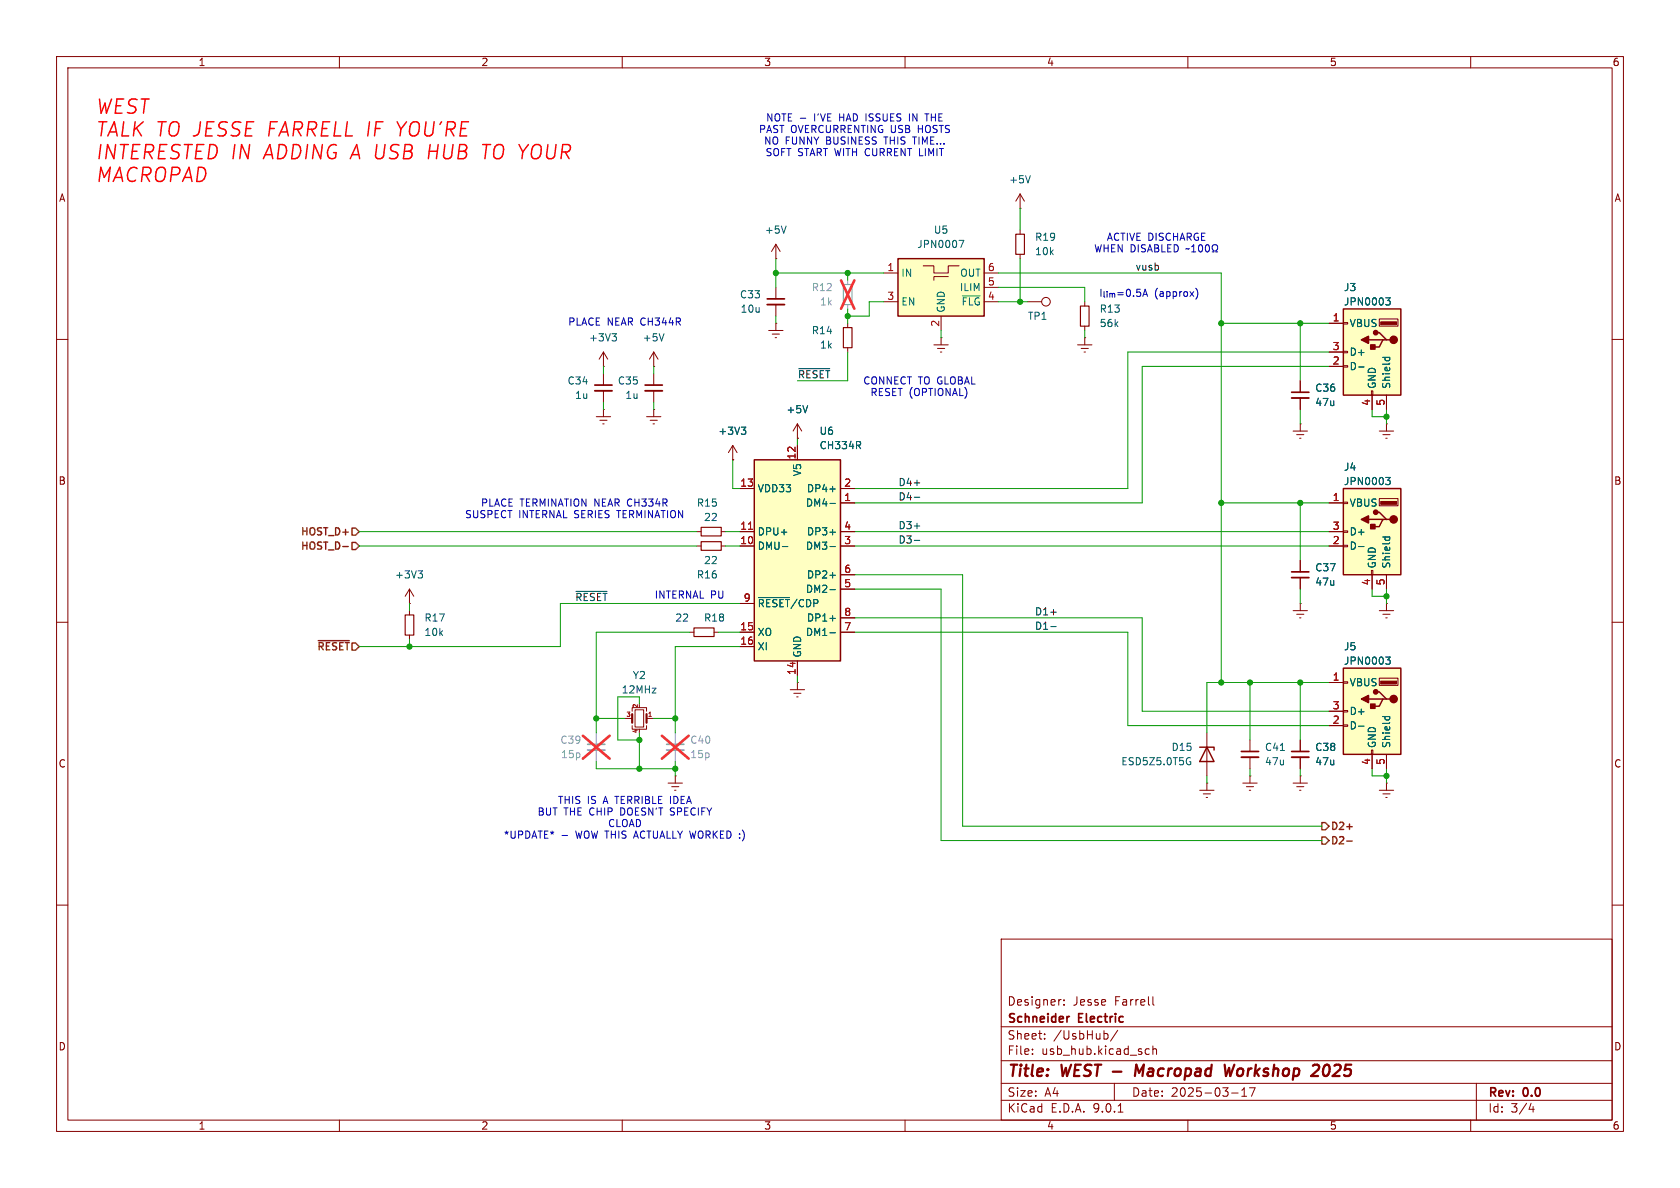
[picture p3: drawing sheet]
<svg xmlns="http://www.w3.org/2000/svg" width="297mm" height="210mm" viewBox="0 0 297 210" stroke-linecap="round" stroke-linejoin="round" font-family="sans-serif">
<g fill="none" stroke="#840000" stroke-width=".18">
<path d="M10 10h277v190h-277zM12 12h273v186h-273zM60 10v2M110 10v2M160 10v2M210 10v2M260 10v2M10 60h2M285 60h2M10 110h2M285 110h2M10 160h2"/>
<path d="M177 166h108v32h-108zM187.5 176.7h.1M188.1 177.6v.1M188.1 176.8v.1M203.8 176.2v1.3l.2 .2M285 160h2M60 198v2M110 198v2M160 198v2M177 194.5h108M177 191.5h108M177 187.5h108"/>
<path d="M177 181.5h108M182.5 186.3v.1M182.5 185.5v.1M184.7 183.6v.1M184.7 182.8v.1M195.6 182.7l.3 .3v.4l-.3 .3M197 191.5v3M197.6 182.1l-1.3 2M197.7 196.6h.8M202.5 186.3l.2 .1 .5-.1M203.2 185.5l-.5-.1-.2 .1M203.8 185.5l.2-.1 .4 .1 .1 .9"/>
<path d="M203.8 184.9v1.5M210 198v2M217.7 193.2h1.2M219.5 193.8h.9M219.5 192.7l.5-.4v1.5M221.9 192.3l-.7 1.5M260 198v2M261 191.5v6.5M270.7 195l-.4 1.1h.9M271 195.6v1"/>
</g>
<path d="M202.2 188.2l-.8 1.4-.5-1.4-.3 2M216.5 188.2l.2 2 .6-1.4 .2 1.4 .7-2M234.5 188.2a1.41 1.41 0 0 0-.4 1.9l.3 .1" fill="none" stroke="#840000" stroke-width=".4"/>
<path d="M189.1 179.7l-.3 .1" fill="none" stroke="#840000" stroke-width=".3"/>
<path d="M133.3 81.3h15.3v35.5h-15.3z" fill="#ffffc2"/>
<path d="M133.3 81.3h15.3v35.5h-15.3z" fill="none" stroke="#840000" stroke-width=".25"/>
<g fill="none" stroke="#840000" stroke-width=".18">
<path d="M137.2 45.7h.1M137.2 43.2l-.8 1.3M137.2 43.2l.7 1.3M137.2 43.2v2.5M141 78.7v2.6M228.6 76.2h2.5M229.2 76.8h1.3M229.7 77.5h.3M229.9 74.9h.1M229.9 74.9v1.3M243.8 76.2h2.6M244.5 76.8h1.2"/>
<path d="M245 77.5h.2M245.1 74.9h.1M245.1 74.9v1.3M123.2 94h.8M127.5 94h.8M130.8 86.4h2.5M130.8 94h2.5M130.8 96.5h2.5M148.6 86.4h2.5M148.6 94h2.5M148.6 96.5h2.5M148.6 88.9h2.5"/>
<path d="M229.9 99.1v2M130.8 106.7h2.5M130.8 111.8h2.5M130.8 114.3h2.5M141 116.8v2.6M148.6 111.8h2.5M148.6 101.6h2.5M148.6 104.1h2.5M148.6 109.2h2.5M229.9 102.1v2M118.1 138.4h2.5M118.7 139.1h1.3"/>
<path d="M119.3 139.7h.2M119.4 137.2h.1M119.4 137.2v1.2M228.6 138.4h2.5M229.2 139.1h1.3M229.7 139.7h.3M229.9 137.2h.1M229.9 137.2v1.2"/>
</g>
<path d="M132.3 93.6h.7" fill="none" stroke="#a90000" stroke-width=".18"/>
<g fill="none" stroke="#006464" stroke-width=".18">
<path d="M139 39.9l-.4 1.3M151.7 78.7l.4 .6M152.1 78.2v.4M138.3 96.6h1M146.7 96.6h1M146.7 86.5h1M146.7 89h1M146.7 94.1h1M134.1 105.6h5.5M146.7 101.7h1M146.7 104.2h1M146.7 109.3h1"/>
<path d="M146.7 111.9h1"/>
</g>
<path d="M124 93.2h3.5v1.5h-3.5z" fill="none" stroke="#840000" stroke-width=".2"/>
<path d="M228.3 101.1h3.1" fill="none" stroke="#840000" stroke-width=".3"/>
<path d="M228.3 102.1h3.1" fill="none" stroke="#840000" stroke-width=".33"/>
<path d="M103.9 131.6h3M117.9 131.6h3" fill="none" stroke="#a1a1a1" stroke-width=".3"/>
<path d="M103.9 132.6h3M117.9 132.6h3" fill="none" stroke="#a1a1a1" stroke-width=".33"/>
<path d="M105.4 129.5v2.1M105.4 132.6v2M119.4 129.5v2.1M119.4 132.6v2" fill="none" stroke="#a1a1a1" stroke-width=".18"/>
<path d="M103 130.1l4.8 4M107.8 130.1l-4.8 4M117 130.1l4.7 4M121.7 130.1l-4.7 4" fill="none" stroke="#e12e31" stroke-width=".46"/>
<path d="M237.5 54.6h10.1v15.3h-10.1z" fill="#ffffc2"/>
<path d="M237.5 54.6h10.1v15.3h-10.1zM243.2 58.8h.6l1.3 1.3h.6M241.9 60.1h2.6M245.1 60.1h-.6l-.7 1.2h-1.2" fill="none" stroke="#840000" stroke-width=".25"/>
<g fill="#840000" stroke="#840000" stroke-width=".25">
<path d="M242.3 61h.8v.7h-.8z"/>
<path d="M240.7 60.1l1.2-.7v1.3z"/>
<circle cx="246.4" cy="60.1" r=".63"/>
<circle cx="243.2" cy="58.8" r=".38"/>
</g>
<path d="M244.1 56.9h2.8v.5h-2.8z" fill="#840000" stroke="#840000" stroke-width=".18"/>
<g fill="none" stroke="#840000" stroke-width=".18">
<path d="M180.3 36.8h.1M180.3 34.3l-.7 1.3M180.3 34.3l.8 1.3M180.3 34.3v2.5M166.4 59.7h.1M166.4 59.7v1.3M234.9 57.2h2.6M237.5 57h.8v.3h-.8zM243.8 56.4h3.3v1.3h-3.3zM165.1 61h2.5M165.7 61.6h1.3M166.2 62.2h.3"/>
<path d="M229.9 67.3v2M229.9 70.4v2M234.9 62.2h2.6M234.9 64.8h2.6M237.5 62.1h.8v.3h-.8zM237.5 64.6h.8v.3h-.8zM242.4 69.1h.3v.8h-.3zM242.6 69.9v2.5M245.1 69.9v2.5M121.9 111.8h.8M126.2 111.8h.8M243.8 108h2.6"/>
<path d="M244.5 108.6h1.2M245 109.2h.2M245.1 106.7h.1M245.1 106.7v1.3"/>
</g>
<path d="M182.2 31.1l-.5 1.2M245 52.6h.8l-.5 .5 .4 .2 .1 .4-.3 .2h-.3M240.2 64.9h.9M244.4 63.2h1.3M244.9 63.2l-.1 .3M245.6 63.2l.1 .3" fill="none" stroke="#006464" stroke-width=".18"/>
<path d="M228.3 69.3h3.1" fill="none" stroke="#840000" stroke-width=".3"/>
<path d="M228.3 70.4h3.1" fill="none" stroke="#840000" stroke-width=".33"/>
<path d="M122.7 111h3.5v1.5h-3.5z" fill="none" stroke="#840000" stroke-width=".2"/>
<path d="M237.5 86.4h10.1v15.2h-10.1z" fill="#ffffc2"/>
<path d="M237.5 86.4h10.1v15.2h-10.1zM241.9 91.8h2.6M243.2 90.6h.6l1.3 1.2h.6M245.1 91.8h-.6l-.7 1.3h-1.2" fill="none" stroke="#840000" stroke-width=".25"/>
<g fill="#840000" stroke="#840000" stroke-width=".25">
<path d="M242.3 92.7h.8v.8h-.8z"/>
<path d="M240.7 91.8l1.2-.6v1.3z"/>
<circle cx="246.4" cy="91.8" r=".63"/>
<circle cx="243.2" cy="90.6" r=".38"/>
</g>
<path d="M244.1 88.6h2.8v.6h-2.8z" fill="#840000" stroke="#840000" stroke-width=".18"/>
<g fill="none" stroke="#840000" stroke-width=".18">
<path d="M135.9 58.4h2.5M136.5 59.1h1.3M137 59.7h.3M137.2 57.2h.1M137.2 57.2v1.2M234.9 88.9h2.6M234.9 94h2.6M234.9 96.5h2.6M237.5 88.8h.8v.2h-.8zM237.5 93.9h.8v.2h-.8zM237.5 96.4h.8v.2h-.8zM243.8 88.1h3.3v1.3h-3.3z"/>
<path d="M242.4 100.8h.3v.8h-.3zM242.6 101.6v2.5M245.1 101.6v2.5M243.8 139.7h2.6M245.1 138.4h.1M245.1 138.4v1.3M244.5 140.3h1.2M245 141h.2"/>
</g>
<path d="M240.2 96.6h.9M244.4 94.9h1.3M244.9 94.9l-.1 .4M245 84.4h.8l-.5 .5 .4 .1 .1 .4-.3 .3h-.3M245.6 94.9l.1 .4" fill="none" stroke="#006464" stroke-width=".18"/>
<path d="M149.1 50.3h1.5v3.5h-1.5z" fill="none" stroke="#a1a1a1" stroke-width=".2"/>
<path d="M149.9 49.5v.8M149.9 53.8v.8" fill="none" stroke="#a1a1a1" stroke-width=".18"/>
<path d="M148.7 49.6l2.3 5M151 49.6l-2.3 5" fill="none" stroke="#e12e31" stroke-width=".46"/>
<path d="M158.7 45.7h15.3v10.2h-15.3z" fill="#ffffc2"/>
<path d="M158.7 45.7h15.3v10.2h-15.3zM212.1 132.1h2.5v.5M213.4 132.1l1.2 2.5h-2.5z" fill="none" stroke="#840000" stroke-width=".25"/>
<g fill="none" stroke="#840000" stroke-width=".18">
<path d="M137.2 50.8v2M137.2 53.8v2.1M156.2 48.3h2.5M156.2 53.3h2.5M163.2 47h1.9v1.3h2.5v-1.3h1.9M166.4 55.9v2.5M167.6 48.9h-2.5v.6M174 48.3h2.5M174 53.3h2.5M174 50.8h2.5M180.3 40.6v.8M180.3 45v.7"/>
<path d="M181.6 53.3h2.5M191.8 53.3v.8M191.8 57.7v.7M141 77.5h.1M141 74.9l-.8 1.3M141 74.9l.7 1.3M141 74.9v2.6M72.4 106.7h.1M72.4 104.1l-.8 1.3M72.4 104.1l.8 1.3M72.4 104.1v2.6M110.5 127h1.3"/>
<path d="M111.8 128.3v.6h2.5v-.6M111.8 125.7v-.6h2.5v.6M112.3 125.5h1.5v3h-1.5zM114.3 127h1.3M213.4 129.5v7.7"/>
<circle cx="184.9" cy="53.3" r=".76"/>
</g>
<path d="M169.5 42.5h.9l-.6 1.3M170.1 52.3h3.2M142.8 71.7l-.4 1.3M73.9 100.9h.8l-.4 .5M74.4 101.4l.3 .2v.3l-.3 .3M210.1 133.9l.3 .1M210.3 134.7h.2v.4l-.4 .1" fill="none" stroke="#006464" stroke-width=".18"/>
<path d="M179.6 41.4h1.5v3.6h-1.5zM191 54.1h1.5v3.6h-1.5z" fill="none" stroke="#840000" stroke-width=".2"/>
<path d="M111.8 126.2v1.6M114.3 126.2v1.6" fill="none" stroke="#840000" stroke-width=".38"/>
<path d="M135.6 52.8h3.1" fill="none" stroke="#840000" stroke-width=".3"/>
<path d="M135.6 53.8h3.1" fill="none" stroke="#840000" stroke-width=".33"/>
<path d="M237.5 118.1h10.1v15.3h-10.1z" fill="#ffffc2"/>
<path d="M237.5 118.1h10.1v15.3h-10.1zM241.9 123.6h2.6M243.2 122.3h.6l1.3 1.3h.6M245.1 123.6h-.6l-.7 1.2h-1.2" fill="none" stroke="#840000" stroke-width=".25"/>
<g fill="#840000" stroke="#840000" stroke-width=".25">
<path d="M242.3 124.5h.8v.7h-.8z"/>
<path d="M240.7 123.6l1.2-.7v1.3z"/>
<circle cx="246.4" cy="123.6" r=".63"/>
<circle cx="243.2" cy="122.3" r=".38"/>
</g>
<path d="M244.1 120.4h2.8v.5h-2.8z" fill="#840000" stroke="#840000" stroke-width=".18"/>
<g fill="none" stroke="#840000" stroke-width=".18">
<path d="M149.9 57.2v.7M191.8 59.7h.1M191.8 59.7v1.3M234.9 57.2h2.6M105.4 73.7h2.5M106 74.3h1.3M106.6 74.9h.2M106.7 72.4h.1M106.7 64.8h.1M106.7 62.2v2.6M106.7 66v2.1M106.7 69.1v2"/>
<path d="M106.7 72.4v1.3M106.7 62.2l-.8 1.3M106.7 62.2l.7 1.3M114.3 73.7h2.5M114.9 74.3h1.3M115.4 74.9h.3M115.6 72.4h.1M115.6 64.8h.1M115.6 62.2v2.6M115.6 66v2.1M115.6 69.1v2M115.6 72.4v1.3"/>
<path d="M115.6 62.2l-.8 1.3M115.6 62.2l.7 1.3M129.5 78.7l-.7 1.3M129.5 78.7l.8 1.3M129.5 78.7v2.6M141 77.5h.1M141 78.7v2.6M149.9 61.5v.7M190.5 61h2.5M191.1 61.6h1.3M191.6 62.2h.3M229.9 67.3v2"/>
<path d="M229.9 70.4v2M234.9 62.2h2.6M234.9 64.8h2.6M242.6 69.9v2.5M245.1 69.9v2.5M123.2 96.5h.8M127.5 96.5h.8M129.5 81.3h.1M130.8 96.5h2.5M130.8 86.4h2.5M130.8 94h2.5M148.6 96.5h2.5"/>
<path d="M148.6 86.4h2.5M148.6 94h2.5M148.6 88.9h2.5M229.9 99.1v2M234.9 96.5h2.6M234.9 94h2.6M234.9 88.9h2.6M72.4 108v.7M72.4 112.3v.7M130.8 106.7h2.5M130.8 111.8h2.5M130.8 114.3h2.5"/>
<path d="M141 116.8v2.6M148.6 109.2h2.5M148.6 111.8h2.5M148.6 101.6h2.5M148.6 104.1h2.5M228.6 108h2.5M229.2 108.6h1.3M229.7 109.2h.3M229.9 106.7h.1M229.9 102.1v2M229.9 106.7v1.3M242.6 101.6v2.5"/>
<path d="M243.8 119.9h3.3v1.3h-3.3zM245.1 101.6v2.5M139.7 121.9h2.5M140.3 122.6h1.3M140.8 123.2h.3M141 120.7h.1M141 120.7v1.2M212.1 139.7h2.5M213.4 138.4h.1M213.4 138.4v1.3M219.7 138.4h2.5M220.3 139.1h1.3"/>
<path d="M220.9 139.7h.2M221 137.2h.1M221 130.8v2M221 133.9v2M221 137.2v1.2M229.9 130.8v2M229.9 133.9v2M234.9 120.7h2.6M234.9 125.7h2.6M234.9 128.3h2.6M237.5 120.5h.8v.3h-.8zM237.5 125.6h.8v.3h-.8z"/>
<path d="M237.5 128.1h.8v.3h-.8zM242.4 132.6h.3v.8h-.3zM242.6 133.4v2.5M245.1 133.4v2.5M212.7 140.3h1.3M213.2 141h.3"/>
</g>
<g fill="none" stroke="#006464" stroke-width=".18">
<path d="M108.2 59h.8l-.4 .5M108.7 59.5l.3 .2v.3l-.3 .3M117.4 59l-.4 1.3M245 52.6h.8l-.5 .5 .4 .2 .1 .4-.3 .2h-.3M131.1 75.5h.7l-.4 .5M131.6 76l.2 .2v.3l-.2 .3M142.8 71.7l-.4 1.3M151.7 78.7l.4 .6M152.1 78.2v.4M240.2 64.9h.9M244.4 63.2h1.3M244.9 63.2l-.1 .3"/>
<path d="M245.6 63.2l.1 .3M138.3 96.6h1M146.7 96.6h1M146.7 86.5h1M146.7 89h1M146.7 94.1h1M240.2 96.6h.9M244.4 94.9h1.3M244.9 94.9l-.1 .4M245 84.4h.8l-.5 .5 .4 .1 .1 .4-.3 .3h-.3M245.6 94.9l.1 .4M134.1 105.6h5.5"/>
<path d="M146.7 101.7h1M146.7 104.2h1M146.7 109.3h1M146.7 111.9h1M245 116.1h.8l-.5 .5 .4 .2 .1 .4-.3 .2h-.3M226.4 132.7h.7M240.2 128.4h.9M244.4 126.7h1.3M244.9 126.7l-.1 .3M245.6 126.7l.1 .3"/>
</g>
<path d="M149.1 57.9h1.5v3.6h-1.5zM124 95.8h3.5v1.5h-3.5zM71.6 108.7h1.6v3.6h-1.6z" fill="none" stroke="#840000" stroke-width=".2"/>
<path d="M105.2 68.1h3M114 68.1h3.1M219.5 132.8h3M228.3 132.8h3.1" fill="none" stroke="#840000" stroke-width=".3"/>
<path d="M105.2 69.1h3M114 69.1h3.1M219.5 133.9h3M228.3 133.9h3.1" fill="none" stroke="#840000" stroke-width=".33"/>
<path d="M60.6 96.6h1M62.2 95.9h.7l.6 .6-.6 .7h-.7zM62.2 93.3h.7l.6 .7-.6 .6h-.7zM56.3 113.3h5.4M233.7 145.4h.6l.6 .7-.6 .6h-.6zM233.7 148h.6l.6 .6-.6 .6h-.6zM238.1 146.1h1M238.1 148.7h1" fill="none" stroke="#725600" stroke-width=".25"/>
<path d="M141.2 65.2h5.5M161.6 93h1M161.6 95.5h1M161.6 85.4h1M161.6 87.9h1M101.8 104.5h5.5M185.8 110.8h.9M185.8 108.2h.9" fill="none" stroke="#0f0f0f" stroke-width=".18"/>
<g fill="none" stroke="#009600" stroke-width=".18">
<path d="M180.3 36.8v3.8M137.2 48.3h19M137.2 45.7v5.1M137.2 55.9v1.3M149.9 48.3v1.2M149.9 54.6v2.6M156.2 53.3h-2.5v2.6h-3.8M166.4 58.4v1.3M176.5 48.3h39.4v72.4M176.5 50.8h15.3v2.5M176.5 53.3h5.1M180.3 45.7v7.6"/>
<path d="M191.8 58.4v1.3M215.9 57.2h19M229.9 57.2v10.1M106.7 64.8v1.2M106.7 71.1v1.3M115.6 64.8v1.2M115.6 71.1v1.3M141 77.5v1.2M149.9 62.2v5.1h-8.9M229.9 72.4v2.5M234.9 64.8h-33v24.1h-50.8M234.9 62.2h-35.5v24.2h-48.3"/>
<path d="M242.6 72.4v1.3h2.5M245.1 72.4v2.5M63.5 96.5h59.7M63.5 94h59.7M128.3 96.5h2.5M128.3 94h2.5M129.5 81.3v5.1h1.3M151.1 96.5h83.8M151.1 94h83.8M215.9 88.9h19M229.9 88.9v10.2M72.4 106.7v1.3"/>
<path d="M72.4 113v1.3M121.9 111.8h-16.5v17.7M127 111.8h3.8M130.8 114.3h-11.4v15.2M130.8 106.7h-31.7v7.6h-35.6M141 119.4v1.3M151.1 104.1h15.3v44.5h67.3M151.1 111.8h48.3v16.5h35.5M151.1 109.2h50.8v16.5h33M151.1 101.6h19.1v44.5h63.5M229.9 104.1v2.6M242.6 104.1v1.3h2.5"/>
<path d="M245.1 104.1v2.6M105.4 134.6v1.3h14M105.4 127h5.1M113 124.5v-1.3h-3.8v7.6h3.8M113 129.5v6.4M115.6 127h3.8M119.4 134.6v2.6M213.4 137.2v1.2M221 120.7v10.1M221 135.9v1.3M229.9 120.7v10.1M229.9 135.9v1.3"/>
<path d="M234.9 120.7h-21.5v8.8M242.6 135.9v1.3h2.5M245.1 135.9v2.5"/>
</g>
<path d="M141.5 20.9h1M160.8 20.1v1.3M163.5 20.1h.7M163.9 20.1v1.3M210.2 43.9l-.6 .1M210.7 44.5h.7M210.7 43.6l.3-.3v1.2M211.4 50.9a1.46 1.46 0 0 1 0 2M212 43.4a.69 .69 0 0 0 .3 1.1l.2-.1 .1-.4-.1-.6M213.2 43.4a.69 .69 0 0 0 .3 1.1l.2-.1 .1-.4-.1-.6M214.3 44.5h.3v-.2a.54 .54 0 0 1-.3-.8 .54 .54 0 0 1 .8-.2 .58 .58 0 0 1-.1 1v.2h.3M99.4 147.7h.9" fill="none" stroke="#0000c2" stroke-width=".18"/>
<path d="M132.3 93.6h.7" fill="none" stroke="#a90000" stroke-width=".18"/>
<g fill="#009600" stroke="#009600" stroke-width=".18">
<circle cx="113" cy="130.8" r=".46"/>
<circle cx="119.4" cy="127" r=".46"/>
<circle cx="113" cy="135.9" r=".46"/>
<circle cx="119.4" cy="135.9" r=".46"/>
<circle cx="105.4" cy="127" r=".46"/>
<circle cx="149.9" cy="48.3" r=".46"/>
<circle cx="137.2" cy="48.3" r=".46"/>
<circle cx="149.9" cy="55.9" r=".46"/>
<circle cx="180.3" cy="53.3" r=".46"/>
<circle cx="245.1" cy="105.4" r=".46"/>
<circle cx="245.1" cy="73.7" r=".46"/>
<circle cx="229.9" cy="88.9" r=".46"/>
<circle cx="215.9" cy="88.9" r=".46"/>
<circle cx="245.1" cy="137.2" r=".46"/>
<circle cx="229.9" cy="57.2" r=".46"/>
<circle cx="72.4" cy="114.3" r=".46"/>
<circle cx="229.9" cy="120.7" r=".46"/>
<circle cx="215.9" cy="120.7" r=".46"/>
<circle cx="221" cy="120.7" r=".46"/>
<circle cx="215.9" cy="57.2" r=".46"/>
</g>
<g font-size="3.5" fill="#f00">
<text x="16.8" y="20.5">WEST</text>
<text x="16.8" y="24.5">TALK TO JESSE FARRELL IF YOU'RE</text>
<text x="16.8" y="28.5">INTERESTED IN ADDING A USB HUB TO YOUR</text>
<text x="16.8" y="32.6">MACROPAD</text>
</g>
<g font-size="2.8" fill="#840000">
<text x="178" y="190.9">Title:</text>
<text x="187.7" y="190.9">WEST -</text>
<text x="202.3" y="190.9">Macropad</text>
<text x="218.9" y="190.9">Workshop</text>
<text x="235.2" y="190.9">2025</text>
</g>
<g font-size="2.1" fill="#840000">
<text x="178" y="178">Designer:</text>
<text x="189.7" y="178">Jesse</text>
<text x="197.1" y="178">Farrell</text>
<text x="178" y="184">Sheet:</text>
<text x="178" y="181.2">Schneider</text>
<text x="186.2" y="184">/UsbHub/</text>
<text x="190.7" y="181.2">Electric</text>
<text x="178" y="186.7">File:</text>
<text x="184.1" y="186.7">usb_hub.kicad_sch</text>
<text x="178" y="196.9">KiCad</text>
<text x="178" y="194.1">Size:</text>
<text x="184.7" y="194.1">A4</text>
<text x="185.7" y="196.9">E.D.A.</text>
<text x="193.3" y="196.9">9.0.1</text>
<text x="200" y="194.1">Date:</text>
<text x="207" y="194.1">2025-03-17</text>
<text x="263" y="194.3">Rev:</text>
<text x="263" y="196.9">Id:</text>
<text x="267.1" y="196.9">3/4</text>
<text x="269.4" y="194.3">0.0</text>
</g>
<g font-size="1.8" fill="#840000">
<text x="35" y="11.9">1</text>
<text x="85" y="11.9">2</text>
<text x="135" y="11.9">3</text>
<text x="185" y="11.9">4</text>
<text x="235" y="11.9">5</text>
<text x="285" y="11.9">6</text>
<text x="10.3" y="35.9">A</text>
<text x="285.3" y="35.9">A</text>
<text x="10.3" y="85.9">B</text>
<text x="285.3" y="85.9">B</text>
<text x="10.3" y="135.9">C</text>
<text x="285.3" y="135.9">C</text>
<text x="10.3" y="185.9">D</text>
<text x="285.3" y="185.9">D</text>
<text x="35" y="199.9">1</text>
<text x="85" y="199.9">2</text>
<text x="135" y="199.9">3</text>
<text x="185" y="199.9">4</text>
<text x="235" y="199.9">5</text>
<text x="285" y="199.9">6</text>
</g>
<g font-size="1.8" fill="#0000c2">
<text x="134.1" y="23.7">PAST OVERCURRENTING USB</text>
<text x="135.3" y="21.7">NOTE -</text>
<text x="144" y="21.7">I'VE</text>
<text x="148.6" y="21.7">HAD ISSUES</text>
<text x="161.4" y="21.7">IN</text>
<text x="162.6" y="23.7">HOSTS</text>
<text x="164.5" y="21.7">THE</text>
<text x="135" y="25.8">NO FUNNY</text>
<text x="135.2" y="27.8">SOFT START WITH CURRENT LIMIT</text>
<text x="146.1" y="25.8">BUSINESS</text>
<text x="156.6" y="25.8">THIS</text>
<text x="161.9" y="25.8">TIME...</text>
<text x="193.3" y="44.8">WHEN DISABLED</text>
<text x="195.6" y="42.8">ACTIVE DISCHARGE</text>
<text x="194.2" y="52.7">I_{lim}=0.5A(approx)</text>
<text x="100.3" y="57.8">PLACE NEAR CH344R</text>
<text x="152.5" y="68.2">CONNECT TO GLOBAL</text>
<text x="153.8" y="70.2">RESET (OPTIONAL)</text>
<text x="84.9" y="89.8">PLACE TERMINATION NEAR CH334R</text>
<text x="82.1" y="91.8">SUSPECT INTERNAL SERIES</text>
<text x="109.4" y="91.8">TERMINATION</text>
<text x="115.6" y="106">INTERNAL PU</text>
<text x="98.5" y="142.3">THIS</text>
<text x="103.8" y="142.3">IS</text>
<text x="106.8" y="142.3">A TERRIBLE IDEA</text>
<text x="89" y="148.5">*UPDATE*</text>
<text x="94.9" y="144.4">BUT THE CHIP</text>
<text x="101.9" y="148.5">WOW THIS</text>
<text x="107.4" y="146.4">CLOAD</text>
<text x="109.9" y="144.4">DOESN'T</text>
<text x="112.6" y="148.5">ACTUALLY WORKED :)</text>
<text x="119" y="144.4">SPECIFY</text>
</g>
<g font-size="1.8" fill="#006464">
<text x="178.3" y="32.6">+5V</text>
<text x="135.1" y="41.5">+5V</text>
<text x="165" y="41.5">U5</text>
<text x="162.1" y="44">JPN0007</text>
<text x="182.9" y="45.3">10k</text>
<text x="182.9" y="42.8">R19</text>
<text x="130.7" y="52.9">C33</text>
<text x="159.3" y="49.1">IN</text>
<text x="169.6" y="51.7">ILIM</text>
<text x="169.7" y="49.1">OUT</text>
<text x="237.5" y="51.7">J3</text>
<text x="130.8" y="55.5">10u</text>
<text x="143.4" y="59.3">R14</text>
<text x="159.3" y="54.2">EN</text>
<text x="167.2" y="55.4" transform="rotate(-90 167.2 55.4)">GND</text>
<text x="169.9" y="54.2">~{FLG}</text>
<text x="181.6" y="56.7">TP1</text>
<text x="194.3" y="58">56k</text>
<text x="194.3" y="55.5">R13</text>
<text x="237.5" y="54.2">JPN0003</text>
<text x="238.5" y="58">VBUS</text>
<text x="104" y="60.6">+3V3</text>
<text x="113.5" y="60.6">+5V</text>
<text x="144.9" y="61.8">1k</text>
<text x="238.5" y="63.1">D+</text>
<text x="238.5" y="65.6">D-</text>
<text x="100.2" y="68.2">C34</text>
<text x="101.6" y="70.7">1u</text>
<text x="109.1" y="68.2">C35</text>
<text x="110.5" y="70.7">1u</text>
<text x="232.4" y="69.4">C36</text>
<text x="232.4" y="72">47u</text>
<text x="243.4" y="68.8" transform="rotate(-90 243.4 68.8)">GND</text>
<text x="246" y="68.8" transform="rotate(-90 246 68.8)">Shield</text>
<text x="126.9" y="77.1">+3V3</text>
<text x="138.9" y="73.3">+5V</text>
<text x="144.8" y="77.1">U6</text>
<text x="144.8" y="79.6">CH334R</text>
<text x="237.5" y="83.4">J4</text>
<text x="123.1" y="89.8">R15</text>
<text x="133.9" y="87.2">VDD33</text>
<text x="141.8" y="84.3" transform="rotate(-90 141.8 84.3)">V5</text>
<text x="142.4" y="89.8">DM4-</text>
<text x="142.6" y="87.2">DP4+</text>
<text x="237.5" y="86">JPN0003</text>
<text x="238.5" y="89.8">VBUS</text>
<text x="124.4" y="92.3">22</text>
<text x="133.9" y="94.8">DPU+</text>
<text x="142.6" y="94.8">DP3+</text>
<text x="238.5" y="94.8">D+</text>
<text x="124.4" y="99.9">22</text>
<text x="133.9" y="97.4">DMU-</text>
<text x="142.4" y="97.4">DM3-</text>
<text x="232.4" y="101.2">C37</text>
<text x="238.5" y="97.4">D-</text>
<text x="243.4" y="100.6" transform="rotate(-90 243.4 100.6)">GND</text>
<text x="246" y="100.6" transform="rotate(-90 246 100.6)">Shield</text>
<text x="69.7" y="102.5">+3V3</text>
<text x="123.1" y="102.5">R16</text>
<text x="133.9" y="107.5">~{RESET}/CDP</text>
<text x="142.4" y="105">DM2-</text>
<text x="142.6" y="102.5">DP2+</text>
<text x="232.4" y="103.7">47u</text>
<text x="74.9" y="112.6">10k</text>
<text x="74.9" y="110.1">R17</text>
<text x="119.3" y="110.1">22</text>
<text x="124.4" y="110.1">R18</text>
<text x="133.9" y="112.6">XO</text>
<text x="142.4" y="112.6">DM1-</text>
<text x="142.6" y="110.1">DP1+</text>
<text x="133.9" y="115.2">XI</text>
<text x="141.8" y="116.3" transform="rotate(-90 141.8 116.3)">GND</text>
<text x="237.5" y="115.2">J5</text>
<text x="237.5" y="117.7">JPN0003</text>
<text x="109.8" y="122.8">12MHz</text>
<text x="111.8" y="120.2">Y2</text>
<text x="238.5" y="121.5">VBUS</text>
<text x="238.5" y="126.6">D+</text>
<text x="238.5" y="129.1">D-</text>
<text x="198.1" y="135.5">ESD5Z5.0T5G</text>
<text x="207" y="132.9">D15</text>
<text x="223.5" y="132.9">C41</text>
<text x="223.5" y="135.5">47u</text>
<text x="232.4" y="132.9">C38</text>
<text x="232.4" y="135.5">47u</text>
<text x="243.4" y="132.3" transform="rotate(-90 243.4 132.3)">GND</text>
<text x="246" y="132.3" transform="rotate(-90 246 132.3)">Shield</text>
</g>
<g font-size="1.8" fill="#0f0f0f">
<text x="200.7" y="47.9">vusb</text>
<text x="141" y="67">~{RESET}</text>
<text x="158.7" y="86">D4+</text>
<text x="158.7" y="88.6">D4-</text>
<text x="158.7" y="93.6">D3+</text>
<text x="158.7" y="96.2">D3-</text>
<text x="101.6" y="106.3">~{RESET}</text>
<text x="182.9" y="111.4">D1-</text>
<text x="182.9" y="108.9">D1+</text>
</g>
<g font-size="1.8" fill="#989898">
<text x="143.4" y="51.7">R12</text>
<text x="144.9" y="54.2">1k</text>
<text x="99" y="131.7">C39</text>
<text x="121.9" y="131.7">C40</text>
<text x="99.1" y="134.2">15p</text>
<text x="121.9" y="134.2">15p</text>
</g>
<g font-size="1.8" fill="#a90000">
<text x="156.8" y="48">1</text>
<text x="156.8" y="53.1">3</text>
<text x="174.6" y="48">6</text>
<text x="174.6" y="50.5">5</text>
<text x="174.6" y="53.1">4</text>
<text x="166.1" y="57.9" transform="rotate(-90 166.1 57.9)">2</text>
<text x="235.5" y="56.9">1</text>
<text x="235.5" y="62">3</text>
<text x="235.5" y="64.5">2</text>
<text x="242.3" y="71.8" transform="rotate(-90 242.3 71.8)">4</text>
<text x="244.9" y="71.8" transform="rotate(-90 244.9 71.8)">5</text>
<text x="140.7" y="81.3" transform="rotate(-90 140.7 81.3)">12</text>
<text x="130.8" y="86.1">13</text>
<text x="149.2" y="86.1">2</text>
<text x="149.2" y="88.6">1</text>
<text x="235.5" y="88.6">1</text>
<text x="130.8" y="93.7">11</text>
<text x="149.2" y="93.7">4</text>
<text x="235.5" y="93.7">3</text>
<text x="130.8" y="96.3">10</text>
<text x="149.2" y="96.3">3</text>
<text x="149.2" y="101.3">6</text>
<text x="235.5" y="96.3">2</text>
<text x="131.4" y="106.4">9</text>
<text x="149.2" y="103.9">5</text>
<text x="242.3" y="103.6" transform="rotate(-90 242.3 103.6)">4</text>
<text x="244.9" y="103.6" transform="rotate(-90 244.9 103.6)">5</text>
<text x="130.8" y="111.5">15</text>
<text x="149.2" y="109">8</text>
<text x="149.2" y="111.5">7</text>
<text x="130.8" y="114">16</text>
<text x="140.7" y="119.4" transform="rotate(-90 140.7 119.4)">14</text>
<text x="235.5" y="120.4">1</text>
<text x="235.5" y="125.5">3</text>
<text x="235.5" y="128">2</text>
<text x="242.3" y="135.3" transform="rotate(-90 242.3 135.3)">4</text>
<text x="244.9" y="135.3" transform="rotate(-90 244.9 135.3)">5</text>
</g>
<g font-size="1.8" fill="#725600">
<text x="52.9" y="95">HOST_D+</text>
<text x="52.9" y="97.5">HOST_D-</text>
<text x="55.8" y="115.3">~{RESET}</text>
<text x="235.1" y="147.1">D2+</text>
<text x="235.1" y="149.6">D2-</text>
</g>
<g font-size="1.1" fill="#a90000">
<text x="112.8" y="125.3" transform="rotate(-90 112.8 125.3)">2</text>
<text x="110.6" y="126.7">3</text>
<text x="112.8" y="129.7" transform="rotate(-90 112.8 129.7)">4</text>
<text x="114.4" y="126.7">1</text>
</g>
</svg>
